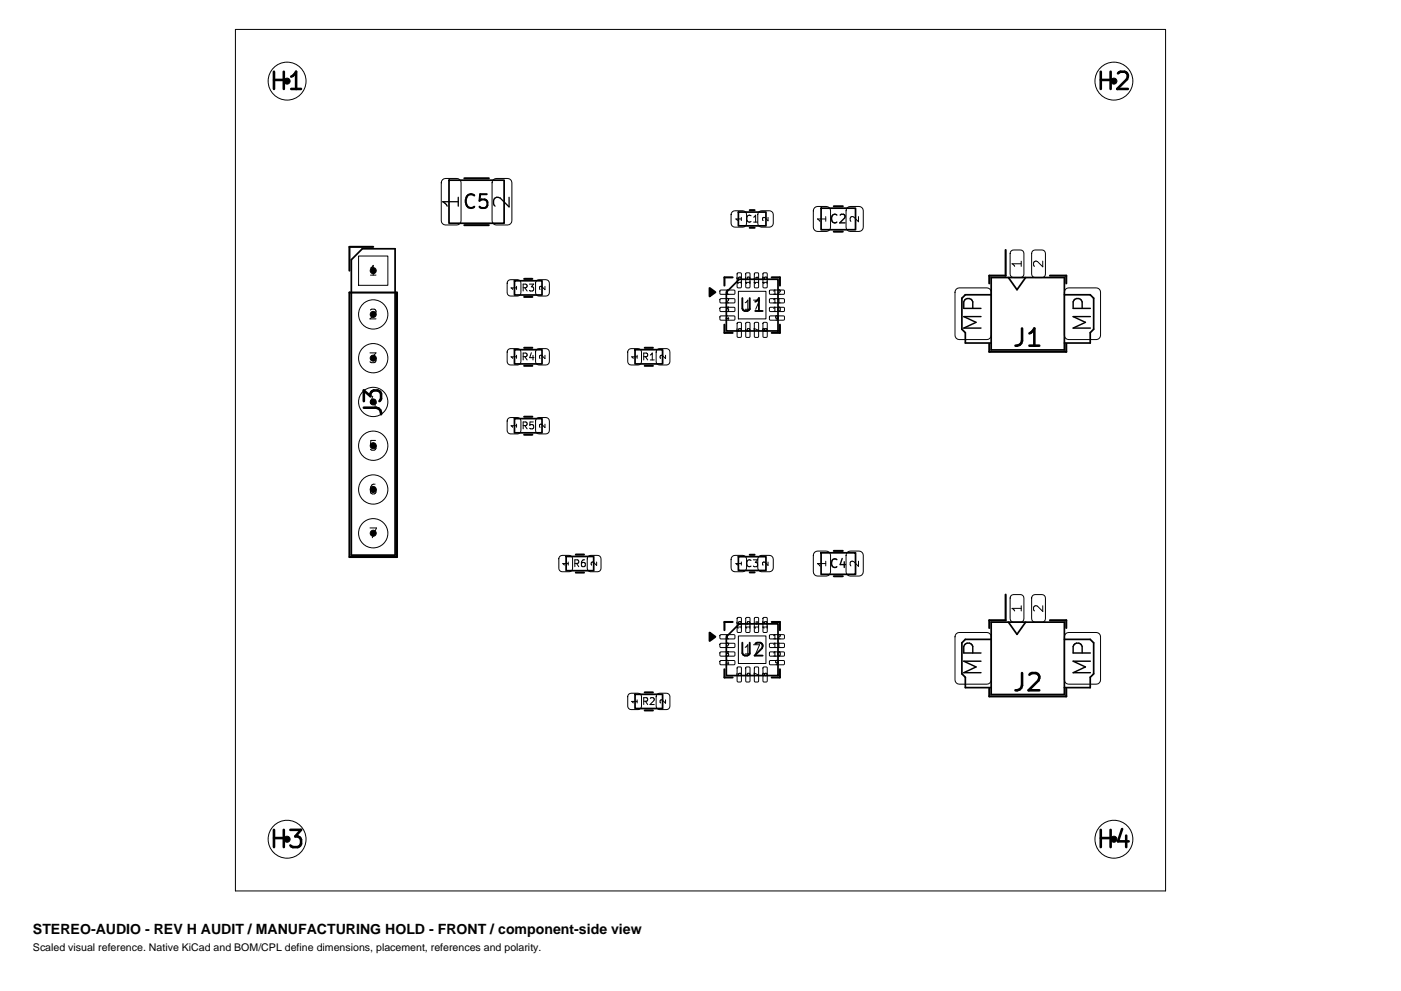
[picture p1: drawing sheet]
<svg xmlns="http://www.w3.org/2000/svg" width="420mm" height="297mm" viewBox="0 0 420 297" stroke-linecap="round" stroke-linejoin="round" font-family="sans-serif">
<path d="M226.4 93.2h2.2" fill="none" stroke="#000" stroke-width=".57"/>
<g fill="none" stroke="#000" stroke-width=".52">
<path d="M134.6 54h16.5v12.9h-16.5zM108.6 74.6h9.8v91.8h-13.1v-88.6zM221.4 63.6h8.2v4.1h-8.2zM246.1 62.4h10.4v6.4h-10.4zM154.2 84.1h8.3v4.3h-8.3zM221.6 83.7h11.6v15.5h-15.5v-11.6zM289.4 99.7v3.1h7.7M297.1 83.2h22v21.7h-22zM302.3 83.2l2.6 3.6 2.6-3.6M319.1 88.3h7.7M326.8 99.7v3.1h-7.7M154.2 104.8h8.3v4.3h-8.3z"/>
<path d="M190.4 104.8h8.2v4.3h-8.2zM154.2 125.5h8.3v4.2h-8.3zM169.7 166.8h8.3v4.2h-8.3zM221.4 166.8h8.2v4.2h-8.2zM246.1 165.7h10.4v6.4h-10.4zM221.6 187h11.6v15.5h-15.5v-11.7zM297.1 186.5h22v21.6h-22zM302.3 186.5l2.6 3.6 2.6-3.6M319.1 191.6h7.7M190.4 208.1h8.2v4.2h-8.2zM289.4 203v3.1h7.7M326.8 203v3.1h-7.7"/>
</g>
<g fill="none" stroke="#000" stroke-width=".3">
<path d="M70.6 8.8h278.8v258.2h-278.8zM132.7 53.9l.9-.4h3.3a1.29 1.29 0 0 1 1.3 1.3v11.3a1.29 1.29 0 0 1-1.3 1.3h-3.3a1.29 1.29 0 0 1-1.3-1.3v-11.3zM147.9 53.9l.9-.4h3.4a1.29 1.29 0 0 1 1.3 1.3v11.3a1.29 1.29 0 0 1-1.3 1.3h-3.4a1.29 1.29 0 0 1-1.3-1.3v-11.3zM107.5 76.7h8.8v8.8h-8.8zM219.5 63.5l.8-.3h2.4a1.16 1.16 0 0 1 1.1 1.1v2.6a1.16 1.16 0 0 1-1.1 1.2h-2.4a1.16 1.16 0 0 1-1.1-1.2v-2.6zM227.5 63.5l.8-.3h2.4a1.16 1.16 0 0 1 1.1 1.1v2.6a1.16 1.16 0 0 1-1.1 1.2h-2.4a1.16 1.16 0 0 1-1.1-1.2v-2.6zM244.2 62.3l.9-.4h2.6a1.29 1.29 0 0 1 1.3 1.3v4.9a1.29 1.29 0 0 1-1.3 1.3h-2.6a1.29 1.29 0 0 1-1.3-1.3v-4.9zM254 62.3l.9-.4h2.6a1.29 1.29 0 0 1 1.3 1.3v4.9a1.29 1.29 0 0 1-1.3 1.3h-2.6a1.29 1.29 0 0 1-1.3-1.3v-4.9zM303.1 75.2l.8-.3h2a1.03 1.03 0 0 1 1.1 1.1v6.1a1.03 1.03 0 0 1-1.1 1.1h-2a1.03 1.03 0 0 1-1.1-1.1v-6.1zM309.6 75.2l.7-.3h2.1a1.03 1.03 0 0 1 1 1.1v6.1a1.03 1.03 0 0 1-1 1.1h-2.1a1.03 1.03 0 0 1-1-1.1v-6.1zM152.3 84.1l.8-.3h2a1.03 1.03 0 0 1 1.1 1.1v2.8a1.03 1.03 0 0 1-1.1 1h-2a1.03 1.03 0 0 1-1.1-1v-2.8zM160.9 84.1l.7-.3h2.1a1.03 1.03 0 0 1 1 1.1v2.8a1.03 1.03 0 0 1-1 1h-2.1a1.03 1.03 0 0 1-1-1v-2.8z"/>
<path d="M215.9 87l4.2-.1 .2 1.1-.3 .2h-4l-.2-.3zM215.9 89.6l4.2-.1 .2 1.1-.3 .2h-4l-.2-.3zM215.9 92.2l4.2-.1 .2 1.1-.3 .2h-4l-.2-.3zM215.9 94.8l4.2-.1 .2 1.1-.3 .2-4-.1-.2-.3zM221.1 96.7l.8-.1 .3 .2 .1 4-.2 .3-1.1-.2zM221.1 81.9l.8-.1 .3 .2 .1 4-.2 .3-1.1-.2zM221.4 87.3h8.2v8.3h-8.2zM223.6 96.7l.9-.1 .3 .2v4l-.2 .3-1-.2zM223.6 81.9l.9-.1 .3 .2v4l-.2 .3-1-.2zM226.2 96.7l.9-.1 .3 .2v4l-.2 .3-1-.2zM226.2 81.9l.9-.1 .3 .2v4l-.2 .3-1-.2zM228.8 96.7l.9-.1 .3 .2v4l-.2 .3-1.1-.2z"/>
<path d="M228.8 81.9l.9-.1 .3 .2v4l-.2 .3-1.1-.2zM230.8 94.8l4.2-.1 .1 1.1-.2 .2-4-.1-.2-.3zM230.8 92.2l4.2-.1 .1 1.1-.2 .2h-4l-.2-.3zM230.8 89.6l4.2-.1 .1 1.1-.2 .2h-4l-.2-.3zM230.8 87l4.2-.1 .1 1.1-.2 .2h-4l-.2-.3zM286.7 86.7l.9-.4h8.2a1.29 1.29 0 0 1 1.3 1.3v12.9a1.29 1.29 0 0 1-1.3 1.3h-8.2a1.29 1.29 0 0 1-1.3-1.3v-12.9zM319.5 86.7l.9-.4h8.2a1.29 1.29 0 0 1 1.3 1.3v12.9a1.29 1.29 0 0 1-1.3 1.3h-8.2a1.29 1.29 0 0 1-1.3-1.3v-12.9zM152.3 104.8l.8-.3h2a1.03 1.03 0 0 1 1.1 1v2.9a1.03 1.03 0 0 1-1.1 1h-2a1.03 1.03 0 0 1-1.1-1v-2.9zM160.9 104.8l.7-.3h2.1a1.03 1.03 0 0 1 1 1v2.9a1.03 1.03 0 0 1-1 1h-2.1a1.03 1.03 0 0 1-1-1v-2.9zM188.5 104.8l.7-.3h2.1a1.03 1.03 0 0 1 1 1v2.9a1.03 1.03 0 0 1-1 1h-2.1a1.03 1.03 0 0 1-1-1v-2.9zM197 104.8l.7-.3h2.1a1.03 1.03 0 0 1 1 1v2.9a1.03 1.03 0 0 1-1 1h-2.1a1.03 1.03 0 0 1-1-1v-2.9zM152.3 125.4l.8-.3h2a1.03 1.03 0 0 1 1.1 1.1v2.8a1.03 1.03 0 0 1-1.1 1h-2a1.03 1.03 0 0 1-1.1-1v-2.8z"/>
<path d="M160.9 125.4l.7-.3h2.1a1.03 1.03 0 0 1 1 1.1v2.8a1.03 1.03 0 0 1-1 1h-2.1a1.03 1.03 0 0 1-1-1v-2.8zM167.8 166.8l.8-.4h2a1.03 1.03 0 0 1 1.1 1.1v2.8a1.03 1.03 0 0 1-1.1 1.1h-2a1.03 1.03 0 0 1-1.1-1.1v-2.8zM176.3 166.8l.8-.4h2a1.03 1.03 0 0 1 1.1 1.1v2.8a1.03 1.03 0 0 1-1.1 1.1h-2a1.03 1.03 0 0 1-1.1-1.1v-2.8zM219.5 166.8l.8-.4h2.4a1.16 1.16 0 0 1 1.1 1.2v2.6a1.16 1.16 0 0 1-1.1 1.2h-2.4a1.16 1.16 0 0 1-1.1-1.2v-2.6zM227.5 166.8l.8-.4h2.4a1.16 1.16 0 0 1 1.1 1.2v2.6a1.16 1.16 0 0 1-1.1 1.2h-2.4a1.16 1.16 0 0 1-1.1-1.2v-2.6zM244.2 165.5l.9-.3h2.6a1.29 1.29 0 0 1 1.3 1.2v5a1.29 1.29 0 0 1-1.3 1.2h-2.6a1.29 1.29 0 0 1-1.3-1.2v-5zM254 165.5l.9-.3h2.6a1.29 1.29 0 0 1 1.3 1.2v5a1.29 1.29 0 0 1-1.3 1.2h-2.6a1.29 1.29 0 0 1-1.3-1.2v-5zM303.1 178.5l.8-.3h2a1.03 1.03 0 0 1 1.1 1v6.2a1.03 1.03 0 0 1-1.1 1.1h-2a1.03 1.03 0 0 1-1.1-1.1v-6.2zM309.6 178.5l.7-.3h2.1a1.03 1.03 0 0 1 1 1v6.2a1.03 1.03 0 0 1-1 1.1h-2.1a1.03 1.03 0 0 1-1-1.1v-6.2zM215.9 190.3l4.2-.1 .2 1.1-.3 .2h-4l-.2-.3zM215.9 192.9l4.2-.1 .2 1.1-.3 .2-4-.1-.2-.2zM215.9 195.5l4.2-.1 .2 1.1-.3 .2-4-.1-.2-.3z"/>
<path d="M215.9 198h4.2l.2 1-.3 .2h-4l-.2-.3zM221.1 200l.8-.1 .3 .2 .1 4-.2 .3-1.1-.2zM221.1 185.1l.8-.1 .3 .2 .1 4-.2 .3-1.1-.1zM221.4 190.6h8.2v8.3h-8.2zM223.6 200l.9-.1 .3 .2v4l-.2 .3-1-.2zM223.6 185.1l.9-.1 .3 .2v4l-.2 .3-1-.1zM226.2 200l.9-.1 .3 .2v4l-.2 .3-1-.2zM226.2 185.1l.9-.1 .3 .2v4l-.2 .3-1-.1zM228.8 200l.9-.1 .3 .2v4l-.2 .3-1.1-.2zM228.8 185.1l.9-.1 .3 .2v4l-.2 .3-1.1-.1zM230.8 198h4.2l.1 1-.2 .2h-4l-.2-.3zM230.8 195.5l4.2-.1 .1 1.1-.2 .2-4-.1-.2-.3z"/>
<path d="M230.8 192.9l4.2-.1 .1 1.1-.2 .2-4-.1-.2-.2zM230.8 190.3l4.2-.1 .1 1.1-.2 .2h-4l-.2-.3zM286.7 189.9l.9-.3h8.2a1.29 1.29 0 0 1 1.3 1.2v13a1.29 1.29 0 0 1-1.3 1.2h-8.2a1.29 1.29 0 0 1-1.3-1.2v-13zM319.5 189.9l.9-.3h8.2a1.29 1.29 0 0 1 1.3 1.2v13a1.29 1.29 0 0 1-1.3 1.2h-8.2a1.29 1.29 0 0 1-1.3-1.2v-13zM188.5 208.1l.7-.3h2.1a1.03 1.03 0 0 1 1 1v2.8a1.03 1.03 0 0 1-1 1.1h-2.1a1.03 1.03 0 0 1-1-1.1v-2.8zM197 208.1l.7-.3h2.1a1.03 1.03 0 0 1 1 1v2.8a1.03 1.03 0 0 1-1 1.1h-2.1a1.03 1.03 0 0 1-1-1.1v-2.8z"/>
<circle cx="86.1" cy="24.3" r="5.7"/>
<circle cx="333.9" cy="24.3" r="5.7"/>
<circle cx="111.9" cy="94.2" r="4.4"/>
<circle cx="111.9" cy="107.4" r="4.4"/>
<circle cx="111.9" cy="120.5" r="4.4"/>
<circle cx="111.9" cy="133.6" r="4.4"/>
<circle cx="111.9" cy="146.7" r="4.4"/>
<circle cx="111.9" cy="159.8" r="4.4"/>
<circle cx="86.1" cy="251.5" r="5.7"/>
<circle cx="333.9" cy="251.5" r="5.7"/>
</g>
<g fill="none" stroke="#000" stroke-width=".62">
<path d="M139.2 53.4h7.3M111.9 74h-7.1v7.1M139.2 67.5h7.3M224.8 63h1.4M224.8 68.3h1.4M250 61.8h2.7M250 69.4h2.7M301.5 74.9v7.7h-4.9v2.3M104.8 87.7h14.2v79.2h-14.2zM157.1 83.6h2.5M157.1 89h2.5M217.2 97.3v2.5h2.4"/>
<path d="M219.6 83.1h-2.4v2.5M231.4 83.1h2.4v2.5M233.8 97.3v2.5h-2.4M314.7 82.6h5v2.3M157.1 104.2h2.5M157.1 109.6h2.5M193.3 104.2h2.4M193.3 109.6h2.4M296.6 103.1v2.3h23.1v-2.3M157.1 124.9h2.5M157.1 130.3h2.5M172.6 166.2h2.5"/>
<path d="M172.6 171.6h2.5M224.8 166.3h1.4M224.8 171.5h1.4M250 165.1h2.7M250 172.7h2.7M301.5 178.2v7.7h-4.9v2.3M219.6 186.4h-2.4v2.5M231.4 186.4h2.4v2.5M314.7 185.9h5v2.3M193.3 207.5h2.4M193.3 212.9h2.4M217.2 200.6v2.4h2.4"/>
<path d="M233.8 200.6v2.4h-2.4M296.6 206.4v2.3h23.1v-2.3"/>
</g>
<path d="M212.7 86.3l1.7 1.3-1.7 1.2zM212.7 189.6l1.7 1.2-1.7 1.3z" fill="#000" stroke="#000" stroke-width=".62"/>
<g font-size="7.2">
<text x="80.3" y="28.1">H1</text>
<text x="328.1" y="28.1">H2</text>
<text x="294.9" y="99.7" transform="rotate(-90 294.9 99.7)">MP</text>
<text x="327.7" y="99.7" transform="rotate(-90 327.7 99.7)">MP</text>
<text x="303" y="105">J1</text>
<text x="115.6" y="125.5" transform="rotate(-90 115.6 125.5)">J3</text>
<text x="294.9" y="203" transform="rotate(-90 294.9 203)">MP</text>
<text x="327.7" y="203" transform="rotate(-90 327.7 203)">MP</text>
<text x="303" y="208.3">J2</text>
<text x="80.3" y="255.3">H3</text>
<text x="328.1" y="255.3">H4</text>
</g>
<g font-size="6.5">
<text x="138.2" y="62.8" transform="rotate(-90 138.2 62.8)">1</text>
<text x="153.4" y="62.8" transform="rotate(-90 153.4 62.8)">2</text>
</g>
<text font-size="5.8" x="138.3" y="63.5">C5</text>
<text font-size="5.4" x="221.2" y="197.5">U2</text>
<text font-size="4.2" x="9.9" y="280.1">STEREO-AUDIO - REV H AUDIT / MANUFACTURING HOLD - FRONT / component-side view</text>
<g font-size="4.1">
<text x="110.4" y="82.9">1</text>
<text x="110.4" y="96.1">2</text>
<text x="110.4" y="109.2">3</text>
<text x="110.4" y="122.3">4</text>
<text x="110.4" y="135.4">5</text>
<text x="110.4" y="148.5">6</text>
<text x="110.4" y="161.6">7</text>
</g>
<g font-size="3.8">
<text x="306.6" y="80.4" transform="rotate(-90 306.6 80.4)">1</text>
<text x="313.1" y="80.4" transform="rotate(-90 313.1 80.4)">2</text>
<text x="222.8" y="93.2">17</text>
<text x="306.6" y="183.7" transform="rotate(-90 306.6 183.7)">1</text>
<text x="313.1" y="183.7" transform="rotate(-90 313.1 183.7)">2</text>
<text x="222.8" y="196.4">17</text>
</g>
<g font-size="3.6">
<text x="248.4" y="67.5">C2</text>
<text x="248.4" y="170.8">C4</text>
</g>
<g font-size="3.5">
<text x="248" y="66.9" transform="rotate(-90 248 66.9)">1</text>
<text x="257.8" y="66.9" transform="rotate(-90 257.8 66.9)">2</text>
<text x="248" y="170.2" transform="rotate(-90 248 170.2)">1</text>
<text x="257.8" y="170.2" transform="rotate(-90 257.8 170.2)">2</text>
</g>
<text font-size="3.2" x="9.9" y="285.1">Scaled visual reference. Native KiCad and BOM/CPL define dimensions, placement, references and polarity.</text>
<g font-size="2.9">
<text x="223.2" y="67.1">C1</text>
<text x="156.1" y="87.8">R3</text>
<text x="156.1" y="108.4">R4</text>
<text x="192.2" y="108.4">R1</text>
<text x="156.1" y="129.1">R5</text>
<text x="171.6" y="170.4">R6</text>
<text x="223.2" y="170.4">C3</text>
<text x="192.2" y="211.7">R2</text>
</g>
<g font-size="2.3">
<text x="222.5" y="66.4" transform="rotate(-90 222.5 66.4)">1</text>
<text x="230.5" y="66.4" transform="rotate(-90 230.5 66.4)">2</text>
<text x="155.1" y="87.1" transform="rotate(-90 155.1 87.1)">1</text>
<text x="163.6" y="87.1" transform="rotate(-90 163.6 87.1)">2</text>
<text x="155.1" y="107.8" transform="rotate(-90 155.1 107.8)">1</text>
<text x="163.6" y="107.8" transform="rotate(-90 163.6 107.8)">2</text>
<text x="191.3" y="107.8" transform="rotate(-90 191.3 107.8)">1</text>
<text x="199.8" y="107.8" transform="rotate(-90 199.8 107.8)">2</text>
<text x="155.1" y="128.4" transform="rotate(-90 155.1 128.4)">1</text>
<text x="163.6" y="128.4" transform="rotate(-90 163.6 128.4)">2</text>
<text x="170.6" y="169.7" transform="rotate(-90 170.6 169.7)">1</text>
<text x="179.1" y="169.7" transform="rotate(-90 179.1 169.7)">2</text>
<text x="222.5" y="169.7" transform="rotate(-90 222.5 169.7)">1</text>
<text x="230.5" y="169.7" transform="rotate(-90 230.5 169.7)">2</text>
<text x="191.3" y="211" transform="rotate(-90 191.3 211)">1</text>
<text x="199.8" y="211" transform="rotate(-90 199.8 211)">2</text>
</g>
<g font-size="1.8">
<text x="217.4" y="88.4">1</text>
<text x="222.4" y="85.3" transform="rotate(-90 222.4 85.3)">16</text>
<text x="225" y="85.3" transform="rotate(-90 225 85.3)">15</text>
<text x="227.6" y="85.3" transform="rotate(-90 227.6 85.3)">14</text>
<text x="230.2" y="85.3" transform="rotate(-90 230.2 85.3)">13</text>
<text x="231.7" y="88.4">12</text>
<text x="217.4" y="91">2</text>
<text x="217.4" y="93.5">3</text>
<text x="231.7" y="93.5">10</text>
<text x="231.7" y="91">11</text>
<text x="217.4" y="96.1">4</text>
<text x="222.4" y="99.5" transform="rotate(-90 222.4 99.5)">5</text>
<text x="225" y="99.5" transform="rotate(-90 225 99.5)">6</text>
<text x="227.6" y="99.5" transform="rotate(-90 227.6 99.5)">7</text>
<text x="230.2" y="99.5" transform="rotate(-90 230.2 99.5)">8</text>
<text x="232.3" y="96.1">9</text>
<text x="217.4" y="191.7">1</text>
<text x="222.4" y="188.6" transform="rotate(-90 222.4 188.6)">16</text>
<text x="225" y="188.6" transform="rotate(-90 225 188.6)">15</text>
<text x="227.6" y="188.6" transform="rotate(-90 227.6 188.6)">14</text>
<text x="230.2" y="188.6" transform="rotate(-90 230.2 188.6)">13</text>
<text x="231.7" y="191.7">12</text>
<text x="217.4" y="194.2">2</text>
<text x="217.4" y="196.8">3</text>
<text x="231.7" y="196.8">10</text>
<text x="231.7" y="194.2">11</text>
<text x="217.4" y="199.4">4</text>
<text x="222.4" y="202.8" transform="rotate(-90 222.4 202.8)">5</text>
<text x="225" y="202.8" transform="rotate(-90 225 202.8)">6</text>
<text x="227.6" y="202.8" transform="rotate(-90 227.6 202.8)">7</text>
<text x="230.2" y="202.8" transform="rotate(-90 230.2 202.8)">8</text>
<text x="232.3" y="199.4">9</text>
</g>
</svg>
